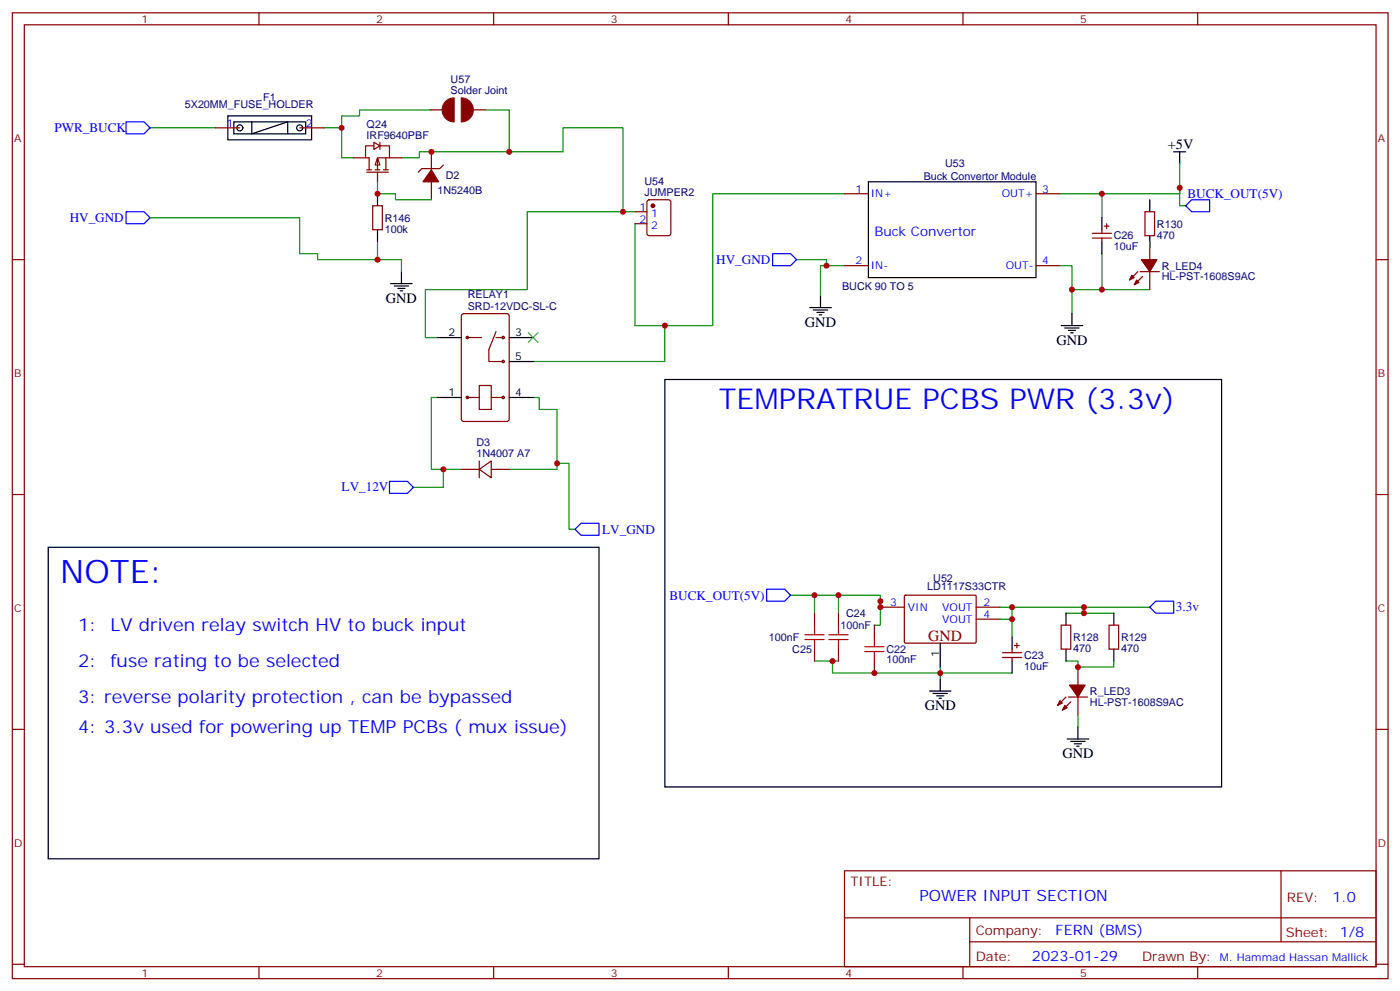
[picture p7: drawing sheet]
<svg xmlns="http://www.w3.org/2000/svg" width="413mm" height="292mm" viewBox="0 0 413 292" stroke-linecap="round" stroke-linejoin="round" font-family="sans-serif">
<g fill="none" stroke="#870000" stroke-width=".35">
<path d="M3.6 3.8h405.4v284.3h-405.4zM7.2 7.3h398.2v277.3h-398.2zM76.3 3.8v3.5M145.5 3.8v3.5M214.6 3.8v3.5M283.7 3.8v3.5M352.9 3.8v3.5M126.8 32.3h3.5M139.5 32.3h3.5M127.1 44.7v5.3M127.1 53.5v5.3M130.6 48.6l-1 1h-5.3l-1.1 1.1"/>
<path d="M3.6 76.4h3.6M109.8 60.6h2.8v7h-2.8zM405.4 76.4h3.6M136.2 92.5l.4-.2h12.7l.7 .5v30.6l-.4 .6-13 .1-.6-.5-.1-30.6zM137.7 99.4h4.2M146.2 97.6l-2.2 5.3v3.5h4.3M146.2 99.4h2.1M137.7 117h3.5M141.2 113.5h3.5v7h-3.5zM144.7 117h3.6M135.9 138.2h5.3M141.2 138.2l3.5-2.5v5z"/>
<path d="M141.2 135.7v5M144.7 138.2h5.3M3.6 145.6h3.6M405.4 145.6h3.6M3.6 214.7h3.6M405.4 214.7h3.6M248.8 256.4h156.6v28.2h-156.6zM377.4 256.4v20.9M248.8 270.2h156.5M285.7 277.3h119.6M285.7 270.2v14.1M3.6 283.9h3.6"/>
<path d="M76.3 284.6v3.5M145.5 284.6v3.5M214.6 284.6v3.5M283.7 284.6v3.5M352.9 284.6v3.5M405.4 283.9h3.6"/>
<circle cx="137.7" cy="99.4" r=".35"/>
<circle cx="148.3" cy="99.4" r=".35"/>
<circle cx="137.7" cy="117" r=".35"/>
<circle cx="148.3" cy="117" r=".35"/>
<circle cx="148.3" cy="106.4" r=".35"/>
</g>
<g fill="none" stroke="#008700" stroke-width=".35">
<path d="M95.4 37.6h5.2v8.9h3.6M126.8 32.3h-20.9v1.8h-5.3v3.5M143 32.3h7v12.4M111.2 53.5v3.5h5.3v1.8h10.6M118.3 46.5h5.3v-1.8h42.3v-7.1h17.7v24.7h3.5M44.2 64.1h44.1v10.6h5.3v1.7h17.6v-5.2M183.6 62.3h-28.3v23h-30v14.1h3.6M234.7 76.4h8.8v1.8h5.3M195.9 95.8v10.6h-38.8M128.9 117h-1.8v21.2h8.8M157.1 117h1.8v3.5h5.2v17.7h-14.1M130.6 138.2v5.3h-8.8"/>
<path d="M164.1 136.4h3.6v19.4h1.7"/>
</g>
<g fill="#900" stroke="#900" stroke-width=".35">
<path d="M131.3 29.9a3.5 3.5 0 0 1 2.5-1.1v7.1a3.5 3.5 0 0 1-3.3-2.2 3.5 3.5 0 0 1 .8-3.8z"/>
<path d="M135.9 28.8a3.5 3.5 0 0 1 3.6 3.5 3.5 3.5 0 0 1-3.6 3.6z"/>
</g>
<path d="M37.1 62.3h5.3l1.8 1.8-1.8 1.8h-5.3zM227.6 74.7h5.3l1.8 1.7-1.8 1.8h-5.3zM114.8 141.7h5.3l1.7 1.8-1.7 1.7h-5.3zM169.4 155.8l1.8-1.7h5.3v3.5h-5.3z" fill="none" stroke="#00f" stroke-width=".35"/>
<path d="M127.1 50l2.1 3.5h-4.6z" fill="#870000" stroke="#870000" stroke-width=".35"/>
<path d="M111.2 57v3.6M111.2 67.6v3.6M128.9 99.4h7M150 99.4h7.1M128.9 117h7M150 117h7.1M150 106.4h7.1" fill="none" stroke="#000" stroke-width=".35"/>
<path d="M111.2 46.5l.7 2.1h-1.4z" fill="#fff" stroke="#870000" stroke-width=".35"/>
<g fill="none" stroke="#870000" stroke-width=".35">
<path d="M104.2 46.5h3.5M108.1 50.7h6.3M108.1 50h1.4M110.2 41.9l1.7 1-1.7 1.1zM110.2 42.9h-2.5v3.6h1.1v3.5M110.5 50h1.4M111.2 50.7v2.8M111.9 42.9h2.9v3.6M111.9 41.9v2.1M113 50h1.4M113.7 46.5v3.5M114.8 46.5h-3.6v3.5"/>
<path d="M114.8 46.5h3.5M321.8 68.7h5.7M321.8 70.1h5.7M324.7 67.6v1.1M324.7 70.1v1.1M325.4 66.6h1.4M326.1 65.9v1.4M337.4 62.3h2.8v7.1h-2.8zM338.8 71.2v5.2M338.8 80v5.3"/>
</g>
<path d="M324.7 57v7.1M347.6 55.3v5.3h1.8M347.6 48.2v8.8h-35.3M312.3 78.2h3.5v14.1M324.7 74.7v10.6M315.8 85.3h23" fill="none" stroke="#008700" stroke-width=".35"/>
<path d="M349.4 60.6l1.7-1.8h5.3v3.5h-5.3z" fill="none" stroke="#00f" stroke-width=".35"/>
<path d="M338.8 58.8v3.5M345.8 44.7h3.6M347.6 44.7v3.5M324.7 64.1v3.5M324.7 71.2v3.5M338.8 69.4v3.5M312.7 95.8h6.3M313.7 96.6h4.3M314.8 97.3h2.1M315.5 98h.7M315.8 92.3v3.5" fill="none" stroke="#000" stroke-width=".35"/>
<g fill="#870000" stroke="#870000" stroke-width=".35">
<path d="M334.9 82.4l.7 .7-1.4 .8z"/>
<path d="M333.5 81l.7 .7-1.4 .7z"/>
<path d="M336.7 81.4l-1.5 1.4z"/>
<path d="M335.2 80l-1.4 1.4z"/>
</g>
<path d="M336 80h5.6z" fill="#f00" stroke="#870000" stroke-width=".35"/>
<g fill="#870000" stroke="#870000" stroke-width=".35">
<path d="M336.3 76.4h4.6l-2.1 3.6z"/>
<path d="M313.7 207.7l.7 .7-1.4 .7z"/>
<path d="M312.3 206.3l.7 .7-1.4 .7z"/>
<path d="M315.5 206.6l-1.4 1.4z"/>
<path d="M314.1 205.2l-1.4 1.4z"/>
<circle cx="192.4" cy="60.6" r=".53"/>
</g>
<path d="M44.2 37.6h19.4M248.8 57h-38.8v38.8h-22.9v-29.9M319.4 178.8v1.7M314.1 194.6h3.5v1.8h10.6v-1.8M314.1 180.5h14.1M317.6 210.5v3.5" fill="none" stroke="#008700" stroke-width=".35"/>
<g fill="none" stroke="#870000" stroke-width=".35">
<path d="M63.6 37.6h7.1M88.3 37.6h7.1M190.8 59l.5-.2h5.7l.6 .4 .1 9.5-.5 .6-5.9 .1-.6-.5-.1-9.4zM248.8 57h7.1M305.3 57h7M187.1 62.3h3.5M187.1 65.9h3.5M248.8 78.2h7.1M305.3 78.2h7M312.7 184h2.8v7.1h-2.8zM317.6 196.4v5.3M326.8 184h2.8v7.1h-2.8z"/>
<path d="M317.6 205.2v5.3"/>
</g>
<g fill="none" stroke="#000" stroke-width=".35">
<path d="M67.1 34.1h24.7v7.1h-24.7zM68.9 35.9h21.2v3.5h-21.2zM74.2 35.9v3.5l10.6-3.5v3.5M255.9 53.5h49.4v28.2h-49.4zM314.1 180.5v3.5M314.1 191.1v3.5M328.2 180.5v3.5M328.2 191.1v3.5M314.4 217.6h6.4M315.5 218.3h4.2M316.5 219h2.2M317.3 219.7h.7"/>
<path d="M317.6 214v3.6"/>
<circle cx="70.7" cy="37.6" r=".88"/>
<circle cx="88.3" cy="37.6" r=".88"/>
</g>
<path d="M37.1 35.9h5.3l1.8 1.7-1.8 1.8h-5.3z" fill="none" stroke="#00f" stroke-width=".35"/>
<path d="M314.8 205.2h5.6z" fill="#f00" stroke="#870000" stroke-width=".35"/>
<path d="M315.1 201.7h4.6l-2.1 3.5z" fill="#870000" stroke="#870000" stroke-width=".35"/>
<path d="M111.2 76.4h7.1v3.6M243.5 78.2h-1.7v8.8M232.9 175.2h26.5v3.6M240 175.2v5.3M247.1 175.2v5.3M259.4 177v7h-1.8M294.7 178.8h3.5v3.5h-3.5M298.2 178.8h40.6M240 194.6h7.1M245.3 194.6v3.6h52.9M277 196.4v3.5M298.2 182.3v5.3" fill="none" stroke="#008700" stroke-width=".35"/>
<path d="M225.9 173.5h5.3l1.7 1.7-1.7 1.8h-5.3zM340.5 177h5.3v3.5h-5.3l-1.7-1.7z" fill="none" stroke="#00f" stroke-width=".35"/>
<path d="M237.2 188.3h5.6M237.2 186.9h5.6M240 184v2.9M240 188.3v2.8M244.2 188.3h5.7M244.2 186.9h5.7M247.1 184v2.9M247.1 188.3v2.8M254.8 191.8h5.7M254.8 190.4h5.7M257.6 187.6v2.8M257.6 191.8v2.8" fill="none" stroke="#a10000" stroke-width=".35"/>
<g fill="none" stroke="#870000" stroke-width=".35">
<path d="M259.4 178.8h7.1M266.5 175.4l.3-.2 20.6 .1 .2 .3v13.6l-.3 .1h-20.7l-.1-.3zM287.6 178.8h7.1M240 180.5v3.5M240 191.1v3.5M247.1 180.5v3.5M247.1 191.1v3.5M257.6 184v3.6M257.6 194.6v3.6M287.6 182.3h7.1M295.4 192.2h5.6M295.4 193.6h5.6"/>
<path d="M298.2 191.1v1.1M298.2 193.6v1M298.9 190h1.4M299.6 189.3v1.4"/>
</g>
<g fill="none" stroke="#000" stroke-width=".35">
<path d="M118.3 80v3.5M115.1 83.5h6.4M116.2 84.2h4.2M117.2 84.9h2.1M117.9 85.6h.7M238.6 90.6h6.3M239.6 91.3h4.3M240.7 92h2.1M241.4 92.7h.7M241.8 87v3.6M195.9 111.7h164v120h-164zM14.2 161.1h162.3v91.7h-162.3z"/>
<path d="M277 189.3v7.1M277 199.9v3.5M298.2 187.6v3.5M298.2 194.6v3.6M273.9 203.4h6.3M274.9 204.2h4.3M276 204.9h2.1M276.7 205.6h.7"/>
</g>
<path d="M155.7 98l2.8 2.8M158.5 98l-2.8 2.8" fill="none" stroke="#3c3" stroke-width=".35"/>
<g fill="#c00">
<circle cx="150" cy="44.7" r=".88"/>
<circle cx="100.6" cy="37.6" r=".88"/>
<circle cx="183.6" cy="62.3" r=".88"/>
<circle cx="127.1" cy="44.7" r=".88"/>
<circle cx="111.2" cy="57" r=".88"/>
<circle cx="164.1" cy="136.4" r=".88"/>
<circle cx="130.6" cy="138.2" r=".88"/>
<circle cx="195.9" cy="95.8" r=".88"/>
<circle cx="347.6" cy="55.3" r=".88"/>
<circle cx="324.7" cy="85.3" r=".88"/>
<circle cx="324.7" cy="57" r=".88"/>
<circle cx="315.8" cy="85.3" r=".88"/>
<circle cx="317.6" cy="196.4" r=".88"/>
<circle cx="319.4" cy="180.5" r=".88"/>
<circle cx="319.4" cy="178.8" r=".88"/>
<circle cx="298.2" cy="178.8" r=".88"/>
<circle cx="298.2" cy="182.3" r=".88"/>
<circle cx="257.6" cy="198.2" r=".88"/>
<circle cx="245.3" cy="194.6" r=".88"/>
<circle cx="247.1" cy="175.2" r=".88"/>
<circle cx="240" cy="175.2" r=".88"/>
<circle cx="259.4" cy="178.8" r=".88"/>
<circle cx="277" cy="198.2" r=".88"/>
<circle cx="259.4" cy="177" r=".88"/>
<circle cx="243.5" cy="78.2" r=".88"/>
<circle cx="111.2" cy="76.4" r=".88"/>
</g>
<path d="M338.8 71.2v1.7" fill="none" stroke="#008700" stroke-width=".35"/>
<text font-size="9.5" fill="#00f" x="17.7" y="171.7">NOTE:</text>
<text font-size="8.5" fill="#00f" x="211.8" y="120.5">TEMPRATRUE PCBS PWR (3.3v)</text>
<g font-size="5.3" fill="#00f">
<text x="23" y="185.8">1:</text>
<text x="32.5" y="185.8">LV driven relay switch HV to buck input</text>
<text x="23" y="196.4">2:</text>
<text x="32.5" y="196.4">fuse rating to be selected</text>
<text x="23" y="207">3: reverse polarity protection , can be bypassed</text>
<text x="23" y="215.8">4: 3.3v used for powering up TEMP PCBs ( mux issue)</text>
</g>
<text font-size="4.6" fill="#800" x="273.5" y="188.6">GND</text>
<text font-size="4.6" fill="#00f" x="270.9" y="265.4">POWER INPUT SECTION</text>
<g font-size="4.2">
<text x="344.1" y="44">+5V</text>
<text x="113.7" y="89.1">GND</text>
<text x="237.2" y="96.2">GND</text>
<text x="311.3" y="101.5">GND</text>
<text x="272.5" y="209.1">GND</text>
<text x="313" y="223.2">GND</text>
</g>
<g font-size="4.2" fill="#00f">
<text x="392.6" y="265.6">1.0</text>
<text x="311" y="275.2">FERN (BMS)</text>
<text x="304.1" y="283">2023-01-29</text>
</g>
<g font-size="3.9" fill="#00f">
<text x="16" y="38.9">PWR_BUCK</text>
<text x="349.9" y="58.3">BUCK_OUT(5V)</text>
<text x="20.5" y="65.4">HV_GND</text>
<text x="257.6" y="69.4">Buck Convertor</text>
<text x="211" y="77.7">HV_GND</text>
<text x="100.7" y="144.7">LV_12V</text>
<text x="177.4" y="157.1">LV_GND</text>
<text x="197.3" y="176.5">BUCK_OUT(5V)</text>
<text x="346.5" y="180">3.3v</text>
</g>
<g font-size="3.9" fill="#800">
<text x="250.6" y="260.9">TITLE:</text>
<text x="379.2" y="265.6">REV:</text>
<text x="287.5" y="275.1">Company:</text>
<text x="378.9" y="275.8">Sheet: 1/8</text>
<text x="287.5" y="282.8">Date:</text>
<text x="336.5" y="282.9">Drawn By:</text>
</g>
<g font-size="3.2" fill="#800">
<text x="41.7" y="6.8">1</text>
<text x="110.9" y="6.8">2</text>
<text x="180" y="6.8">3</text>
<text x="249.2" y="6.8">4</text>
<text x="318.3" y="6.8">5</text>
<text x="4.2" y="41.9">A</text>
<text x="406" y="41.9">A</text>
<text x="4.2" y="111">B</text>
<text x="406" y="111">B</text>
<text x="4.2" y="180.2">C</text>
<text x="406" y="180.2">C</text>
<text x="4.2" y="249.3">D</text>
<text x="406" y="249.3">D</text>
<text x="41.7" y="287.6">1</text>
<text x="110.9" y="287.6">2</text>
<text x="180" y="287.6">3</text>
<text x="249.2" y="287.6">4</text>
<text x="318.3" y="287.6">5</text>
</g>
<g font-size="3.2" fill="#000080">
<text x="77.6" y="29.9">F1</text>
<text x="132.8" y="27.8">Solder Joint</text>
<text x="132.8" y="24.5">U57</text>
<text x="54.5" y="31.7">5X20MM_FUSE_HOLDER</text>
<text x="108" y="40.8">IRF9640PBF</text>
<text x="108" y="37.6">Q24</text>
<text x="131.3" y="52.8">D2</text>
<text x="272.2" y="52.9">Buck Convertor Module</text>
<text x="278.5" y="49.2">U53</text>
<text x="128.9" y="57">1N5240B</text>
<text x="189.9" y="57.7">JUMPER2</text>
<text x="189.9" y="54.5">U54</text>
<text x="113.3" y="65.2">R146</text>
<text x="113.3" y="68.5">100k</text>
<text x="328.2" y="70.5">C26</text>
<text x="340.9" y="70.2">470</text>
<text x="340.9" y="67">R130</text>
<text x="328.2" y="73.7">10uF</text>
<text x="342.3" y="82.6">HL-PST-1608S9AC</text>
<text x="342.3" y="79.3">R_LED4</text>
<text x="137.8" y="87.9">RELAY1</text>
<text x="248.1" y="85.3">BUCK 90 TO 5</text>
<text x="137.8" y="91.3">SRD-12VDC-SL-C</text>
<text x="140.4" y="131.3">D3</text>
<text x="140.4" y="134.7">1N4007 A7</text>
<text x="273.2" y="173.8">LD1117S33CTR</text>
<text x="275" y="171.3">U52</text>
<text x="247.7" y="185.2">100nF</text>
<text x="249.3" y="181.7">C24</text>
<text x="226.5" y="188.7">100nF</text>
<text x="316.2" y="191.9">470</text>
<text x="316.2" y="188.7">R128</text>
<text x="330.3" y="191.9">470</text>
<text x="330.3" y="188.7">R129</text>
<text x="233.4" y="192.2">C25</text>
<text x="261.2" y="195.2">100nF</text>
<text x="261.2" y="192.3">C22</text>
<text x="301.7" y="197.2">10uF</text>
<text x="301.7" y="194">C23</text>
<text x="321.1" y="207.8">HL-PST-1608S9AC</text>
<text x="321.1" y="204.6">R_LED3</text>
</g>
<g font-size="3.2" fill="#00f">
<text x="66.9" y="37.3">1</text>
<text x="90.1" y="37.3">2</text>
<text x="252.1" y="56.7">1</text>
<text x="256.6" y="58.1">IN+</text>
<text x="295.2" y="58.1">OUT+</text>
<text x="307" y="56.7">3</text>
<text x="188.4" y="62">1</text>
<text x="188.4" y="65.5">2</text>
<text x="191.9" y="63.7">1</text>
<text x="191.9" y="67.3">2</text>
<text x="252.1" y="77.9">2</text>
<text x="307" y="77.9">4</text>
<text x="256.6" y="79.3">IN-</text>
<text x="296.3" y="79.3">OUT-</text>
<text x="262.3" y="178.4">3</text>
<text x="267.5" y="179.8">VIN</text>
<text x="277.6" y="179.8">VOUT</text>
<text x="289.7" y="178.4">2</text>
<text x="277.6" y="183.3">VOUT</text>
<text x="289.7" y="181.9">4</text>
<text x="359.5" y="282.9">M. Hammad Hassan Mallick</text>
</g>
<g font-size="3.2">
<text x="132.1" y="99">2</text>
<text x="151.8" y="99">3</text>
<text x="151.8" y="106.1">5</text>
<text x="132.1" y="116.7">1</text>
<text x="151.8" y="116.7">4</text>
<text x="276.7" y="193.5" transform="rotate(-90 276.7 193.5)">1</text>
</g>
</svg>
